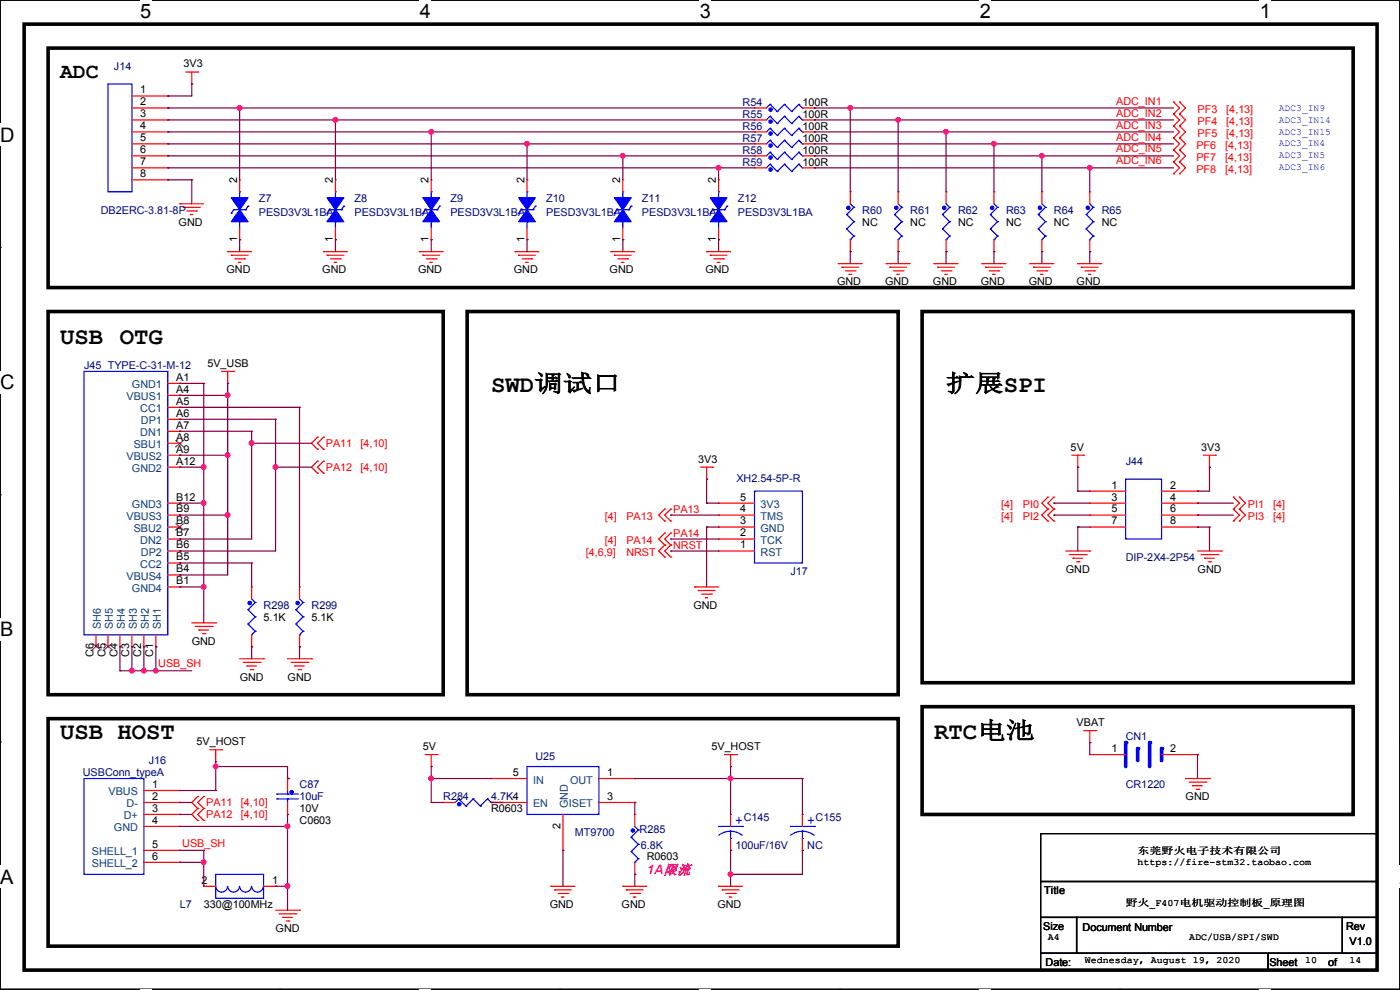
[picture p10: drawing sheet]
<svg xmlns="http://www.w3.org/2000/svg" width="297mm" height="210mm" viewBox="0 0 297 210" stroke-linecap="round" stroke-linejoin="round" font-family="sans-serif">
<path d="M0 0h297v209.8h-297z" fill="none" stroke="#000" stroke-width=".25"/>
<g fill="#fff">
<path d="M29.7 0h2.4v4.8h-2.4z"/>
<path d="M29.7 209.8h2.4v.2h-2.4z"/>
</g>
<path d="M59.4 0h.1M59.4 209.8h.1" fill="none" stroke="#000" stroke-width=".25"/>
<g fill="#fff">
<path d="M89.1 0h2.3v4.8h-2.3z"/>
<path d="M89.1 209.8h2.3v.2h-2.3z"/>
</g>
<path d="M118.8 0h.1M118.8 209.8h.1" fill="none" stroke="#000" stroke-width=".25"/>
<g fill="#fff">
<path d="M148.5 0h2.3v4.8h-2.3z"/>
<path d="M148.5 209.8h2.3v.2h-2.3z"/>
</g>
<path d="M178.2 0h.1M178.2 209.8h.1" fill="none" stroke="#000" stroke-width=".25"/>
<g fill="#fff">
<path d="M207.9 0h2.3v4.8h-2.3z"/>
<path d="M207.9 209.8h2.3v.2h-2.3z"/>
</g>
<path d="M237.6 0h.1M237.6 209.8h.1" fill="none" stroke="#000" stroke-width=".25"/>
<g fill="#fff">
<path d="M267.3 0h2.3v4.8h-2.3z"/>
<path d="M267.3 209.8h2.3v.2h-2.3z"/>
<path d="M0 26.2h3.1v4.8h-3.1z"/>
<path d="M0 78.7h3.1v4.7h-3.1z"/>
</g>
<path d="M0 52.5h.1M297 52.5h.1" fill="none" stroke="#000" stroke-width=".25"/>
<path d="M0 131.1h2.9v4.8h-2.9z" fill="#fff"/>
<path d="M0 104.9h.1M297 104.9h.1" fill="none" stroke="#000" stroke-width=".25"/>
<g fill="#fff">
<path d="M0 183.6h2.9v4.7h-2.9z"/>
<path d="M296.9 183.6h.1v4.7h-.1z"/>
</g>
<path d="M0 157.4h.1M297 157.4h.1M220.8 176.8h71.3v10.2h-71.3zM220.8 187h71.3v7.6h-71.3zM220.8 194.6h7.6v7.6h-7.6zM228.4 194.6h56.4v7.6h-56.4zM284.8 194.6h7.3v7.6h-7.3zM220.8 202.2h48.2v3.6h-48.2zM269 202.2h23.1v3.6h-23.1z" fill="none" stroke="#000" stroke-width=".25"/>
<path d="M5.1 5.1h287v200.7h-287zM10.2 10.2h276.9v50.8h-276.9zM10.2 66.1h83.8v81.3h-83.8zM99.1 66.1h91.4v81.3h-91.4zM195.6 66.1h91.5v78.7h-91.5zM10.2 152.4h180.3v48.3h-180.3zM195.6 149.9h91.5v22.9h-91.5z" fill="none" stroke="#000" stroke-width=".76"/>
<g fill="none" stroke="#f00" stroke-width=".25">
<path d="M39.4 15.3h2.6M40.7 17.8h.1M40.7 15.3v2.5M42 15.3h.1M28 28h7.6M28 25.4h7.6M28 20.4h7.6M28 22.9h7.6M28 30.5h7.6M28 33.1h7.6M28 35.6h7.6M28 38.1h7.6"/>
<path d="M35.6 20.4h.1M35.6 22.9h.1M35.6 25.4h.1M35.6 28h.1M35.6 30.5h.1M35.6 33.1h.1M35.6 35.6h.1M35.6 38.1h.1M50.8 38.1h.1M50.8 38.1v2.6M152.4 38.1h.1M152.4 38.1v2.6"/>
<path d="M160.1 28h.1M160.1 25.4h.1M160.1 33.1h.1M160.1 30.5h.1M160.1 35.6h.1M160.1 22.9h.1M160.1 28h2.5M160.1 25.4h2.5M160.1 22.9h2.5M160.1 30.5h2.5M160.1 33.1h2.5M160.1 35.6h2.5"/>
<path d="M170.2 28h2.6M170.2 25.4h2.6M170.2 22.9h2.6M170.2 30.5h2.6M170.2 33.1h2.6M170.2 35.6h2.6M172.8 28h.1M172.8 25.4h.1M172.8 33.1h.1M172.8 30.5h.1M172.8 35.6h.1M172.8 22.9h.1"/>
<path d="M249 21.6h.1M249 24.2h.1M249 26.7h.1M249 29.3h.1M249 31.8h.1M249 34.3h.1M249 36.9h.1M249 21.6l1.2 1.3-1.2 1.3M249 24.2l1.2 1.2-1.2 1.3M249 26.7l1.2 1.3-1.2 1.3M249 31.8l1.2 1.3-1.2 1.2M249 29.3l1.2 1.2-1.2 1.3"/>
<path d="M249 34.3l1.2 1.3-1.2 1.3M250.2 21.6h.1M250.2 24.2h.1M250.2 26.7h.1M250.2 29.3h.1M250.2 31.8h.1M250.2 34.3h.1M250.2 36.9h.1M250.2 21.6l1.3 1.3-1.3 1.3M250.2 24.2l1.3 1.2-1.3 1.3M250.2 26.7l1.3 1.3-1.3 1.3M250.2 31.8l1.3 1.3-1.3 1.2"/>
<path d="M250.2 29.3l1.3 1.2-1.3 1.3M250.2 34.3l1.3 1.3-1.3 1.3M38.1 43.2h.1M38.1 43.2h5.1M38.9 44h.1M38.9 44h3.6M39.7 44.7h2M40.4 45.5h.1M40.4 45.5h.5M41.7 44.7h.1M48.3 53.4h.1M48.3 53.4h5.1"/>
<path d="M49.1 54.1h.1M49.1 54.1h3.5M49.8 54.9h2.1M50.6 55.7h.1M50.6 55.7h.5M50.8 50.8h.1M50.8 48.3v2.5M51.9 54.9h.1M68.6 53.4h.1M68.6 53.4h5.1M69.4 54.1h.1M69.4 54.1h3.5"/>
<path d="M70.1 54.9h2.1M70.9 55.7h.1M70.9 55.7h.5M72.2 54.9h.1M88.9 53.4h.1M88.9 53.4h5.1M89.7 54.1h.1M89.7 54.1h3.6M90.5 54.9h2M91.2 55.7h.1M91.2 55.7h.5M92.5 54.9h.1"/>
<path d="M109.3 53.4h.1M109.3 53.4h5M110 54.1h.1M110 54.1h3.6M110.8 54.9h2M111.5 55.7h.1M111.5 55.7h.6M112.8 54.9h.1M129.6 53.4h.1M129.6 53.4h5.1M130.3 54.1h.1M130.3 54.1h3.6"/>
<path d="M131.1 54.9h2M131.9 55.7h.1M131.9 55.7h.5M133.1 54.9h.1M149.9 53.4h.1M149.9 53.4h5.1M150.7 54.1h.1M150.7 54.1h3.5M151.4 54.9h2.1M152.2 55.7h.1M152.2 55.7h.5M152.4 50.8h.1"/>
<path d="M152.4 48.3v2.5M153.5 54.9h.1M177.8 55.9h.1M177.8 55.9h5.1M178.6 56.7h.1M178.6 56.7h3.6M179.4 57.4h2M180.1 58.2h.1M180.1 58.2h.5M180.4 40.7h.1M180.4 53.4h.1M180.4 40.7v2.5"/>
<path d="M180.4 50.8v2.6M181.4 57.4h.1M188 55.9h.1M188 55.9h5.1M188.8 56.7h.1M188.8 56.7h3.5M189.5 57.4h2.1M190.3 58.2h.1M190.3 58.2h.5M190.5 40.7h.1M190.5 53.4h.1M190.5 40.7v2.5"/>
<path d="M190.5 50.8v2.6M191.6 57.4h.1M198.2 55.9h.1M198.2 55.9h5M198.9 56.7h.1M198.9 56.7h3.6M199.7 57.4h2M200.4 58.2h.1M200.4 58.2h.6M200.7 40.7h.1M200.7 53.4h.1M200.7 40.7v2.5"/>
<path d="M200.7 50.8v2.6M201.7 57.4h.1M208.3 55.9h.1M208.3 55.9h5.1M209.1 56.7h.1M209.1 56.7h3.5M209.8 57.4h2.1M210.6 58.2h.1M210.6 58.2h.5M210.9 40.7h.1M210.9 53.4h.1M210.9 40.7v2.5"/>
<path d="M210.9 50.8v2.6M211.9 57.4h.1M218.5 55.9h.1M218.5 55.9h5.1M219.2 56.7h.1M219.2 56.7h3.6M220 57.4h2M220.8 58.2h.1M220.8 58.2h.5M221 40.7h.1M221 53.4h.1M221 40.7v2.5"/>
<path d="M221 50.8v2.6M222 57.4h.1M228.6 55.9h.1M228.6 55.9h5.1M229.4 56.7h.1M229.4 56.7h3.6M230.2 57.4h2M230.9 58.2h.1M230.9 58.2h.5M232.2 57.4h.1M47 78.8h2.6M48.3 78.8v2.5"/>
<path d="M49.6 78.8h.1M35.6 99.1h2.5M35.6 96.6h2.5M35.6 81.3h2.5M35.6 83.9h2.5M35.6 86.4h2.5M35.6 88.9h2.5M35.6 91.5h2.5M35.6 94h2.5M38.1 81.3h.1M38.1 83.9h.1M38.1 86.4h.1"/>
<path d="M38.1 88.9h.1M38.1 91.5h.1M38.1 94h.1M38.1 96.6h.1M38.1 99.1h.1M48.3 81.3h.1M67.4 97.8h.1M67.4 92.8h.1M67.4 95.3h.1M67.4 97.8l-1.3 1.3 1.3 1.3M67.4 92.8l-1.3 1.2 1.3 1.3M68.6 97.8h.1"/>
<path d="M68.6 95.3h.1M68.6 92.8h.1M68.6 97.8l-1.2 1.3 1.2 1.3M68.6 92.8l-1.2 1.2 1.2 1.3M148.6 99.1h2.6M149.9 99.1v2.5M151.2 99.1h.1M227.4 96.6h2.5M228.6 99.1h.1M228.6 96.6v2.5M229.9 96.6h.1M255.3 96.6h2.6"/>
<path d="M256.6 99.1h.1M256.6 96.6v2.5M257.9 96.6h.1M35.6 116.9h2.5M35.6 106.7h2.5M35.6 109.3h2.5M35.6 111.8h2.5M35.6 114.3h2.5M35.6 119.4h2.5M38.1 106.7h.1M38.1 109.3h.1M38.1 111.8h.1"/>
<path d="M38.1 114.3h.1M38.1 116.9h.1M38.1 119.4h.1M67.4 100.4h.1M68.6 100.4h.1M141 108h.1M141 110.5h.1M141 113.1h.1M141 115.6h.1M141 118.2h.1M141 108l-1.3 1.3 1.3 1.2M141 113.1l-1.3 1.2 1.3 1.3"/>
<path d="M141 115.6l-1.3 1.3 1.3 1.3M142.3 108h.1M142.3 110.5h.1M142.3 113.1h.1M142.3 115.6h.1M142.3 118.2h.1M142.3 108l-1.3 1.3 1.3 1.2M142.3 113.1l-1.3 1.2 1.3 1.3M142.3 115.6l-1.3 1.3 1.3 1.3M149.9 101.6h.1M152.4 116.9h.1M152.4 114.3h.1"/>
<path d="M152.4 111.8h.1M152.4 109.3h.1M152.4 106.7h.1M152.4 116.9h7.7M152.4 106.7h7.7M152.4 109.3h7.7M152.4 111.8h7.7M152.4 114.3h7.7M222.3 105.5h.1M222.3 108h.1M222.3 110.5h.1M222.3 105.5l-1.3 1.2 1.3 1.3"/>
<path d="M222.3 108l-1.3 1.3 1.3 1.2M223.6 105.5h.1M223.6 108h.1M223.6 110.5h.1M223.6 105.5l-1.3 1.2 1.3 1.3M223.6 108l-1.3 1.3 1.3 1.2M226.1 116.9h5.1M226.9 117.6h3.5M227.6 118.4h.1M227.6 118.4h2.1M228.4 119.2h.5M228.9 119.2h.1"/>
<path d="M230.4 117.6h.1M231.2 116.9h.1M254 116.9h5.1M254.8 117.6h3.6M255.6 118.4h.1M255.6 118.4h2M256.3 119.2h.5M256.8 119.2h.1M258.4 117.6h.1M259.1 116.9h.1M261.7 105.5h.1M261.7 108h.1"/>
<path d="M261.7 110.5h.1M261.7 105.5l1.2 1.2-1.2 1.3M261.7 108l1.2 1.3-1.2 1.2M262.9 105.5h.1M262.9 108h.1M262.9 110.5h.1M262.9 105.5l1.3 1.2-1.3 1.3M262.9 108l1.3 1.3-1.3 1.2M20.4 137.2h.1M20.4 134.7v2.5M22.9 137.2h.1M22.9 134.7v2.5"/>
<path d="M25.4 137.2h.1M25.4 134.7v2.5M28 137.2h.1M28 134.7v2.5M30.5 137.2h.1M30.5 134.7v2.5M33.1 137.2h.1M33.1 134.7v2.5M35.6 124.5h2.5M35.6 122h2.5M38.1 122h.1M38.1 124.5h.1"/>
<path d="M40.7 132.1h5.1M41.4 132.9h3.6M42.2 133.6h.1M42.2 133.6h2M43 134.4h.5M43.5 134.4h.1M45 132.9h.1M45.8 132.1h.1M50.8 139.7h5.1M53.4 124.5h.1M53.4 137.2h.1M53.4 124.5v2.5"/>
<path d="M53.4 134.7v2.5M55.9 139.7h.1M61 139.7h5.1M63.5 124.5h.1M63.5 137.2h.1M63.5 124.5v2.5M63.5 134.7v2.5M66.1 139.7h.1M147.4 124.5h.1M147.4 124.5h5M148.1 125.3h.1M148.1 125.3h3.6"/>
<path d="M148.9 126h2M149.6 126.8h.1M149.6 126.8h.6M150.9 126h.1M44.5 159h2.5M45.8 159v2.6M47 159h.1M51.6 140.5h3.6M52.4 141.3h.1M52.4 141.3h2M53.1 142h.5M53.6 142h.1"/>
<path d="M55.2 140.5h.1M61.8 140.5h3.5M62.5 141.3h.1M62.5 141.3h2.1M63.3 142h.5M63.8 142h.1M65.3 140.5h.1M229.9 155h2.6M231.2 157.5h.1M231.2 155v2.5M232.5 155h.1M30.5 170.2h7.6"/>
<path d="M30.5 167.7h7.6M30.5 172.8h7.6M30.5 175.3h7.6M38.1 167.7h.1M38.1 170.2h.1M38.1 172.8h.1M38.1 175.3h.1M42 171.5h.1M42 174h.1M42 169h.1M42 171.5l-1.3 1.3 1.3 1.2M42 169l-1.3 1.2 1.3 1.3"/>
<path d="M43.2 174h.1M43.2 171.5h.1M43.2 169h.1M43.2 171.5l-1.2 1.3 1.2 1.2M43.2 169l-1.2 1.2 1.2 1.3M45.8 161.6h.1M61 165.1h.1M61 172.8h.1M61 165.1v2.6M61 170.2v2.6M90.2 160.1h2.6M91.5 162.6h.1"/>
<path d="M91.5 160.1v2.5M92.8 160.1h.1M94 170.2h.1M94 170.2h2.6M104.2 165.1h.1M104.2 170.2h.1M104.2 165.1h7.6M104.2 170.2h7.6M106.7 170.2h.1M119.4 172.8v7.6M127 165.1h7.7M127 170.2h7.7"/>
<path d="M134.7 170.2h.1M134.7 165.1h.1M153.7 160.1h2.6M155 162.6h.1M155 172.8h.1M155 160.1v2.5M155 172.8v2.5M155 177.8v2.6M156.3 160.1h.1M170.2 172.8h.1M170.2 172.8v2.5M170.2 177.8v2.6"/>
<path d="M251.5 165.1h5.1M252.3 165.9h3.5M253 166.7h.1M253 166.7h2.1M253.8 167.4h.5M254.3 167.4h.1M255.8 165.9h.1M256.6 165.1h.1M30.5 180.4h7.6M30.5 182.9h7.6M38.1 180.4h.1M38.1 182.9h.1"/>
<path d="M43.2 188h.1M43.2 188h2.6M55.9 188h2.6M58.5 188h.1M58.5 193.1h5M59.2 193.8h3.6M60 194.6h.1M60 194.6h2M60.7 195.4h.6M61.3 195.4h.1M62.8 193.8h.1M63.5 193.1h.1"/>
<path d="M116.9 188h.1M116.9 188h5.1M117.6 188.8h.1M117.6 188.8h3.6M118.4 189.5h2M119.2 190.3h.1M119.2 190.3h.5M119.4 180.4h.1M120.4 189.5h.1M132.1 188h.1M132.1 188h5.1M132.9 188.8h.1"/>
<path d="M132.9 188.8h3.5M133.6 189.5h2.1M134.4 190.3h.1M134.4 190.3h.5M135.7 189.5h.1M152.4 188h.1M152.4 188h5.1M153.2 188.8h.1M153.2 188.8h3.6M154 189.5h2M154.7 190.3h.1M154.7 190.3h.5"/>
<path d="M155 180.4h.1M156 189.5h.1M170.2 180.4h.1"/>
</g>
<g fill="none" stroke="#00f" stroke-width=".25">
<path d="M22.9 17.8h5.1v22.9h-5.1zM163.4 27.2h.1M163.4 24.7h.1M163.4 32.3h.1M163.4 29.8h.1M163.4 34.8h.1M163.4 22.1h.1M163.4 27.2l-.8 .8M163.4 27.2l1.5 1.5M163.4 24.7l-.8 .7M163.4 24.7l1.5 1.5M163.4 32.3l-.8 .8"/>
<path d="M163.4 32.3l1.5 1.5M163.4 29.8l-.8 .7M163.4 29.8l1.5 1.5M163.4 34.8l-.8 .8M163.4 34.8l1.5 1.6M163.4 22.1l-.8 .8M163.4 22.1l1.5 1.6M164.9 28.7h.1M164.9 26.2h.1M164.9 33.8h.1M164.9 31.3h.1M164.9 36.4h.1"/>
<path d="M164.9 23.7h.1M166.4 27.2h.1M166.4 24.7h.1M166.4 32.3h.1M166.4 29.8h.1M166.4 34.8h.1M166.4 22.1h.1M166.4 27.2l-1.5 1.5M166.4 27.2l1.5 1.5M166.4 24.7l-1.5 1.5M166.4 24.7l1.5 1.5M166.4 32.3l1.5 1.5"/>
<path d="M166.4 32.3l-1.5 1.5M166.4 29.8l-1.5 1.5M166.4 29.8l1.5 1.5M166.4 34.8l-1.5 1.6M166.4 34.8l1.5 1.6M166.4 22.1l-1.5 1.6M166.4 22.1l1.5 1.6M167.9 28.7h.1M167.9 26.2h.1M167.9 33.8h.1M167.9 31.3h.1M167.9 36.4h.1"/>
<path d="M167.9 23.7h.1M169.5 27.2h.1M169.5 24.7h.1M169.5 32.3h.1M169.5 29.8h.1M169.5 34.8h.1M169.5 22.1h.1M169.5 27.2l-1.6 1.5M169.5 27.2l.7 .8M169.5 24.7l-1.6 1.5M169.5 24.7l.7 .7M169.5 32.3l.7 .8"/>
<path d="M169.5 32.3l-1.6 1.5M169.5 29.8l-1.6 1.5M169.5 29.8l.7 .7M169.5 34.8l-1.6 1.6M169.5 34.8l.7 .8M169.5 22.1l-1.6 1.6M169.5 22.1l.7 .8M170.2 28h.1M170.2 25.4h.1M170.2 33.1h.1M170.2 30.5h.1M170.2 35.6h.1"/>
<path d="M170.2 22.9h.1M49.1 45.3h.1M50.8 40.7h.1M50.8 47h.1M50.8 40.7v1.3M50.8 47v1.3M52.1 44.5h.1M52.1 44.5h-2.5l-.5 .8M52.6 43.7h.1M52.6 43.7l-.5 .8M150.7 45.3h.1M152.4 40.7h.1"/>
<path d="M152.4 47h.1M152.4 40.7v1.3M152.4 47v1.3M153.7 44.5h.1M153.7 44.5h-2.5l-.5 .8M154.2 43.7h.1M154.2 43.7l-.5 .8M179.6 45.5h.1M179.6 48.6h.1M179.6 45.5l1.5 1.5M179.6 48.6l1.5 1.5M180.4 50.8h.1"/>
<path d="M180.4 43.2l.7 .8M181.1 44h.1M181.1 47h.1M181.1 50.1h.1M181.1 44l-1.5 1.5M181.1 47l-1.5 1.6M181.1 50.1l-.7 .7M189.8 45.5h.1M189.8 48.6h.1M189.8 45.5l1.5 1.5M189.8 48.6l1.5 1.5M190.5 50.8h.1"/>
<path d="M190.5 43.2l.8 .8M191.3 44h.1M191.3 47h.1M191.3 50.1h.1M191.3 44l-1.5 1.5M191.3 47l-1.5 1.6M191.3 50.1l-.8 .7M199.9 45.5h.1M199.9 48.6h.1M199.9 45.5l1.6 1.5M199.9 48.6l1.6 1.5M200.7 50.8h.1"/>
<path d="M200.7 43.2l.8 .8M201.5 44h.1M201.5 47h.1M201.5 50.1h.1M201.5 44l-1.6 1.5M201.5 47l-1.6 1.6M201.5 50.1l-.8 .7M210.1 45.5h.1M210.1 48.6h.1M210.1 45.5l1.5 1.5M210.1 48.6l1.5 1.5M210.9 50.8h.1"/>
<path d="M210.9 43.2l.7 .8M211.6 44h.1M211.6 47h.1M211.6 50.1h.1M211.6 44l-1.5 1.5M211.6 47l-1.5 1.6M211.6 50.1l-.7 .7M220.3 45.5h.1M220.3 48.6h.1M220.3 45.5l1.5 1.5M220.3 48.6l1.5 1.5M221 50.8h.1"/>
<path d="M221 43.2l.8 .8M221.8 44h.1M221.8 47h.1M221.8 50.1h.1M221.8 44l-1.5 1.5M221.8 47l-1.5 1.6M221.8 50.1l-.8 .7M17.8 78.8h17.8v55.9h-17.8zM160.1 104.2h10.1v15.2h-10.1zM52.6 129.3h.1M52.6 132.4h.1M52.6 129.3l1.5 1.6"/>
<path d="M52.6 132.4l1.5 1.5M53.4 134.7h.1M53.4 127l.7 .8M54.1 127.8h.1M54.1 130.9h.1M54.1 133.9h.1M54.1 133.9l-.7 .8M54.1 127.8l-1.5 1.5M54.1 130.9l-1.5 1.5M62.8 129.3h.1M62.8 132.4h.1M62.8 129.3l1.5 1.6"/>
<path d="M62.8 132.4l1.5 1.5M63.5 134.7h.1M63.5 127l.8 .8M64.3 127.8h.1M64.3 130.9h.1M64.3 133.9h.1M64.3 127.8l-1.5 1.5M64.3 130.9l-1.5 1.5M64.3 133.9l-.8 .8M17.8 165.1h12.7v20.4h-12.7zM58.7 169.5h.1M58.7 168.4h.1"/>
<path d="M58.7 169.5h4.6M58.7 168.4h4.6M61 169.5h.1M61 168.4h.1M61 167.7v.7M61 169.5v.7M97.3 169.5h.1M97.3 169.5l-.7 .7M97.3 169.5l1.5 1.5M98.8 171h.1M100.4 169.5h.1M100.4 169.5l-1.6 1.5"/>
<path d="M100.4 169.5l1.5 1.5M101.9 171h.1M103.4 169.5h.1M103.4 169.5l-1.5 1.5M103.4 169.5l.8 .7M104.2 170.2h.1M111.8 162.6h15.2v10.2h-15.2zM152.4 175.3h5.1M155 177.8h.1M155 176.3l1.5 .3 .9 .6M155 176.3l-1.1 .2-1.4 .7M155 176.3v1.5"/>
<path d="M157.5 175.3h.1M167.7 175.3h5.1M170.2 177.8h.1M170.2 176.3l1.6 .3 .9 .6M170.2 176.3l-1 .2-1.5 .7M170.2 176.3v1.5M172.8 175.3h.1M45.8 185.5h10.1v5h-10.1zM45.8 188a1.25 1.25 0 0 0 1.2 1.2 1.25 1.25 0 0 0 1.3-1.2M48.3 188a1.25 1.25 0 0 0 1.3 1.2 1.25 1.25 0 0 0 1.2-1.2M50.8 188a1.25 1.25 0 0 0 1.3 1.2 1.25 1.25 0 0 0 1.2-1.2M53.4 188a1.25 1.25 0 0 0 1.2 1.2 1.25 1.25 0 0 0 1.3-1.2"/>
</g>
<g fill="none" stroke="#804000" stroke-width=".21">
<path d="M37.2 94.8h.1M37.2 93.4l1.8 1.4M39 94.8h.1M39 93.4l-1.8 1.4M37.2 112.5h.1M37.2 111l1.8 1.5M39 112.5h.1M39 111l-1.8 1.5M19.6 137.9h.1M19.6 136.4l1.7 1.5M21 136.4l-1.4 1.5M21.3 137.9h.1"/>
<path d="M22 137.9h.1M22 136.4l1.8 1.5M23.8 137.9h.1M23.8 136.4l-1.8 1.5"/>
</g>
<g fill="#00f" stroke="#00f" stroke-width=".25">
<path d="M152.4 44.5l1.8 2.5h-3.5z" fill-rule="evenodd"/>
<path d="M150.7 42h3.5l-1.8 2.5z" fill-rule="evenodd"/>
<path d="M50.8 44.5l1.8 2.5h-3.5z" fill-rule="evenodd"/>
<path d="M49.1 42h3.5l-1.8 2.5z" fill-rule="evenodd"/>
<circle cx="163.5" cy="28.3" r=".36"/>
<circle cx="163.5" cy="25.8" r=".36"/>
<circle cx="61.9" cy="168" r=".36"/>
<circle cx="180" cy="44.1" r=".36"/>
<circle cx="163.5" cy="33.4" r=".36"/>
<circle cx="53" cy="127.9" r=".36"/>
<circle cx="190.1" cy="44.1" r=".36"/>
<circle cx="163.5" cy="30.9" r=".36"/>
<circle cx="200.3" cy="44.1" r=".36"/>
<circle cx="163.5" cy="36" r=".36"/>
<circle cx="63.1" cy="127.9" r=".36"/>
<circle cx="163.5" cy="23.3" r=".36"/>
<circle cx="210.5" cy="44.1" r=".36"/>
<circle cx="97.4" cy="170.6" r=".36"/>
<circle cx="220.6" cy="44.1" r=".36"/>
</g>
<path d="M241.3 158.8v2.5" fill="none" stroke="#00f" stroke-width=".76"/>
<circle cx="241.3" cy="158.8" r=".38" fill="#00f"/>
<path d="M238.8 157.5v5.1" fill="none" stroke="#00f" stroke-width=".76"/>
<circle cx="238.8" cy="157.5" r=".38" fill="#00f"/>
<path d="M246.4 158.8v2.5" fill="none" stroke="#00f" stroke-width=".76"/>
<circle cx="246.4" cy="158.8" r=".38" fill="#00f"/>
<path d="M243.9 157.5v5.1" fill="none" stroke="#00f" stroke-width=".76"/>
<circle cx="243.9" cy="157.5" r=".38" fill="#00f"/>
<g fill="none" stroke="#f00" stroke-width=".25">
<path d="M71.2 38.1h.1M71.2 38.1v2.6M91.5 38.1h.1M91.5 38.1v2.6M111.8 38.1h.1M111.8 38.1v2.6M132.1 38.1h.1M132.1 38.1v2.6M71.2 50.8h.1M71.2 48.3v2.5M91.5 50.8h.1M91.5 48.3v2.5"/>
<path d="M111.8 50.8h.1M111.8 48.3v2.5M132.1 50.8h.1M132.1 48.3v2.5M231.2 40.7h.1M231.2 53.4h.1M231.2 40.7v2.5M231.2 50.8v2.6M231.2 104.2h.1M231.2 106.7h.1M231.2 109.3h.1M231.2 111.8h.1"/>
<path d="M231.2 104.2h7.6M231.2 106.7h7.6M231.2 109.3h7.6M231.2 111.8h7.6M246.4 104.2h7.6M246.4 106.7h7.6M246.4 109.3h7.6M246.4 111.8h7.6M254 104.2h.1M254 106.7h.1M254 109.3h.1M254 111.8h.1"/>
<path d="M134.7 172.8h.1M134.7 172.8v2.5M231.2 160.1h.1M231.2 160.1h7.6M246.4 160.1h7.6M254 160.1h.1M134.7 185.5h.1M134.7 182.9v2.6"/>
</g>
<g fill="none" stroke="#00f" stroke-width=".25">
<path d="M69.4 45.3h.1M71.2 40.7h.1M71.2 47h.1M71.2 40.7v1.3M71.2 47v1.3M72.4 44.5h.1M72.4 44.5h-2.5l-.5 .8M72.9 43.7h.1M72.9 43.7l-.5 .8M89.7 45.3h.1M91.5 40.7h.1M91.5 47h.1"/>
<path d="M91.5 40.7v1.3M91.5 47v1.3M92.8 44.5h.1M92.8 44.5h-2.6l-.5 .8M93.3 43.7h.1M93.3 43.7l-.5 .8M110 45.3h.1M111.8 40.7h.1M111.8 47h.1M111.8 40.7v1.3M111.8 47v1.3M113.1 44.5h.1"/>
<path d="M113.1 44.5h-2.6l-.5 .8M113.6 43.7h.1M113.6 43.7l-.5 .8M130.3 45.3h.1M132.1 40.7h.1M132.1 47h.1M132.1 40.7v1.3M132.1 47v1.3M133.4 44.5h.1M133.4 44.5h-2.5l-.6 .8M133.9 43.7h.1M133.9 43.7l-.5 .8"/>
<path d="M230.4 45.5h.1M230.4 48.6h.1M230.4 45.5l1.5 1.5M230.4 48.6l1.5 1.5M231.2 50.8h.1M231.2 43.2l.7 .8M231.9 44h.1M231.9 47h.1M231.9 50.1h.1M231.9 44l-1.5 1.5M231.9 47l-1.5 1.6M231.9 50.1l-.7 .7"/>
<path d="M238.8 101.6h7.6v12.7h-7.6zM133.9 177.6h.1M133.9 177.6l1.5 1.5M134.7 175.3l.7 .8M135.4 176.1h.1M135.4 179.1h.1M135.4 176.1l-1.5 1.5M135.4 179.1l-1.5 1.5M133.9 180.6h.1M133.9 180.6l1.5 1.6M134.7 182.9h.1M135.4 182.2h.1"/>
<path d="M135.4 182.2l-.7 .7"/>
</g>
<g fill="#00f" stroke="#00f" stroke-width=".25">
<path d="M71.2 44.5l1.7 2.5h-3.5z" fill-rule="evenodd"/>
<path d="M69.4 42h3.5l-1.7 2.5z" fill-rule="evenodd"/>
<path d="M91.5 44.5l1.8 2.5h-3.6z" fill-rule="evenodd"/>
<path d="M89.7 42h3.6l-1.8 2.5z" fill-rule="evenodd"/>
<path d="M111.8 44.5l1.8 2.5h-3.6z" fill-rule="evenodd"/>
<path d="M110 42h3.6l-1.8 2.5z" fill-rule="evenodd"/>
<path d="M132.1 44.5l1.8 2.5h-3.6z" fill-rule="evenodd"/>
<path d="M130.3 42h3.6l-1.8 2.5z" fill-rule="evenodd"/>
<circle cx="230.8" cy="44.1" r=".36"/>
<circle cx="134.3" cy="176.2" r=".36"/>
</g>
<g fill="none" stroke="#800040" stroke-width=".25">
<path d="M40.7 17.8h.1M40.7 17.8v2.6h-5.1M35.6 20.4h.1M35.6 22.9h.1M35.6 25.4h.1M35.6 28h.1M35.6 30.5h.1M35.6 33.1h.1M35.6 35.6h.1M35.6 38.1h.1M35.6 22.9h124.5M35.6 25.4h124.5"/>
<path d="M35.6 28h124.5M35.6 30.5h124.5M35.6 33.1h124.5M35.6 35.6h124.5M35.6 38.1h5.1M40.7 38.1h.1M40.7 38.1v5.1M50.8 22.9h.1M50.8 22.9v15.2M71.2 25.4h.1M71.2 25.4v12.7M91.5 28h.1"/>
<path d="M91.5 28v10.1M111.8 30.5h.1M111.8 30.5v7.6M132.1 33.1h.1M132.1 33.1v5M152.4 35.6h.1M152.4 35.6v2.5M172.8 22.9h.1M172.8 25.4h.1M172.8 28h.1M172.8 30.5h.1M172.8 33.1h.1"/>
<path d="M172.8 35.6h.1M172.8 22.9h76.2M172.8 25.4h76.2M172.8 28h76.2M172.8 30.5h76.2M172.8 33.1h76.2M172.8 35.6h76.2M180.4 22.9h.1M180.4 22.9v17.8M190.5 25.4h.1M190.5 25.4v15.3M200.7 28h.1"/>
<path d="M200.7 28v12.7M210.9 30.5h.1M210.9 30.5v10.2M221 33.1h.1M221 33.1v7.6M231.2 35.6h.1M231.2 35.6v5.1M50.8 50.8h.1M50.8 50.8v2.6M71.2 50.8h.1M71.2 50.8v2.6M91.5 50.8h.1"/>
<path d="M91.5 50.8v2.6M111.8 50.8h.1M111.8 50.8v2.6M132.1 50.8h.1M132.1 50.8v2.6M152.4 50.8h.1M152.4 50.8v2.6M180.4 53.4h.1M180.4 53.4v2.5M190.5 53.4h.1M190.5 53.4v2.5M200.7 53.4h.1"/>
<path d="M200.7 53.4v2.5M210.9 53.4h.1M210.9 53.4v2.5M221 53.4h.1M221 53.4v2.5M231.2 53.4h.1M231.2 53.4v2.5M38.1 83.9h.1M38.1 81.3h.1M38.1 99.1h.1M38.1 86.4h.1M38.1 96.6h.1"/>
<path d="M38.1 88.9h.1M38.1 91.5h.1M38.1 83.9h10.2M38.1 99.1h5.1M38.1 81.3h5.1M38.1 86.4h25.4M38.1 96.6h10.2M38.1 88.9h20.4M38.1 91.5h15.3M43.2 81.3h.1M43.2 99.1h.1M43.2 81.3v50.8"/>
<path d="M48.3 81.3h.1M48.3 83.9h.1M48.3 96.6h.1M48.3 81.3v40.7h-10.2M53.4 94h.1M53.4 91.5h.1M53.4 91.5v22.8h-15.3M53.4 94h12.7M58.5 99.1h.1M58.5 88.9h.1M58.5 88.9v28h-20.4M58.5 99.1h7.6"/>
<path d="M63.5 86.4h.1M63.5 86.4v38.1M228.6 99.1h.1M228.6 99.1v5.1M256.6 99.1h.1M256.6 99.1v5.1h-2.6M38.1 106.7h.1M38.1 119.4h.1M38.1 109.3h.1M38.1 116.9h.1M38.1 114.3h.1M38.1 109.3h10.2"/>
<path d="M38.1 106.7h5.1M38.1 119.4h15.3M43.2 106.7h.1M48.3 109.3h.1M53.4 119.4h.1M53.4 119.4v5.1M142.3 116.9h.1M142.3 114.3h.1M142.3 109.3h.1M142.3 116.9h10.1M142.3 114.3h10.1M142.3 109.3h10.1"/>
<path d="M149.9 106.7h.1M149.9 101.6h.1M149.9 111.8h.1M149.9 106.7h2.5M149.9 101.6v5.1M149.9 111.8v12.7M149.9 111.8h2.5M223.6 106.7h.1M223.6 109.3h.1M223.6 109.3h7.6M223.6 106.7h7.6M228.6 111.8h.1"/>
<path d="M228.6 104.2h.1M228.6 111.8h2.6M228.6 111.8v5.1M228.6 104.2h2.6M254 106.7h.1M254 109.3h.1M254 111.8h.1M254 104.2h.1M254 109.3h7.7M254 106.7h7.7M254 111.8h2.6M256.6 111.8h.1"/>
<path d="M256.6 111.8v5.1M25.4 137.2h.1M25.4 137.2v5.1M28 137.2h.1M28 137.2v5.1M30.5 137.2h.1M30.5 137.2v5.1M33.1 137.2h.1M33.1 137.2v5.1M38.1 124.5h.1M38.1 122h.1M38.1 124.5h5.1"/>
<path d="M43.2 124.5h.1M53.4 137.2h.1M53.4 137.2v2.5M63.5 137.2h.1M63.5 137.2v2.5M25.4 142.3h.1M25.4 142.3h15.3M28 142.3h.1M30.5 142.3h.1M33.1 142.3h.1M231.2 157.5h.1M231.2 157.5v2.6"/>
<path d="M38.1 175.3h.1M38.1 170.2h.1M38.1 172.8h.1M38.1 175.3h22.9M38.1 167.7h7.7M38.1 170.2h2.6M38.1 172.8h2.6M45.8 167.7h.1M45.8 162.6h.1M45.8 162.6h15.2v2.5M45.8 161.6v6.1M61 175.3h.1"/>
<path d="M61 172.8h.1M61 165.1h.1M61 172.8v20.3M61 165.1h.3M61.3 165.1h.1M91.5 170.2h.1M91.5 165.1h.1M91.5 162.6h.1M91.5 170.2h2.5M91.5 162.6v7.6M91.5 165.1h12.7M104.2 170.2h.1"/>
<path d="M104.2 170.2h2.5M134.7 170.2h.1M134.7 165.1h.1M134.7 165.1h35.5M134.7 170.2v2.6M155 162.6h.1M155 165.1h.1M155 162.6v10.2M170.2 165.1h.1M170.2 165.1v7.7M254 160.1h.1M254 160.1v5"/>
<path d="M38.1 180.4h.1M38.1 182.9h.1M38.1 180.4h5.1M38.1 182.9h5.1M43.2 180.4h.1M43.2 182.9h.1M43.2 180.4v7.6M58.5 188h.1M58.5 188h2.5M61 188h.1M119.4 180.4h.1M119.4 180.4v7.6"/>
<path d="M134.7 185.5h.1M134.7 185.5v2.5M155 180.4h.1M155 185.5h.1M155 180.4v7.6M170.2 180.4h.1M170.2 180.4v5.1h-15.2"/>
</g>
<g fill="#f0f" stroke="#f0f" stroke-width=".25">
<circle cx="61" cy="188" r=".49"/>
<circle cx="61" cy="175.3" r=".49"/>
<circle cx="43.2" cy="182.9" r=".49"/>
<circle cx="152.4" cy="35.6" r=".49"/>
<circle cx="50.8" cy="22.9" r=".49"/>
<circle cx="71.1" cy="25.4" r=".49"/>
<circle cx="91.5" cy="28" r=".49"/>
<circle cx="111.8" cy="30.5" r=".49"/>
<circle cx="132.1" cy="33" r=".49"/>
<circle cx="231.2" cy="35.6" r=".49"/>
<circle cx="180.4" cy="22.9" r=".49"/>
<circle cx="190.5" cy="25.4" r=".49"/>
<circle cx="200.7" cy="28" r=".49"/>
<circle cx="210.8" cy="30.5" r=".49"/>
<circle cx="221" cy="33" r=".49"/>
<circle cx="155" cy="165.1" r=".49"/>
<circle cx="155" cy="185.4" r=".49"/>
<circle cx="91.5" cy="165.1" r=".49"/>
<circle cx="45.7" cy="162.6" r=".49"/>
<circle cx="28" cy="142.3" r=".49"/>
<circle cx="48.3" cy="83.8" r=".49"/>
<circle cx="43.2" cy="124.5" r=".49"/>
<circle cx="33" cy="142.3" r=".49"/>
<circle cx="30.5" cy="142.3" r=".49"/>
<circle cx="43.2" cy="106.7" r=".49"/>
<circle cx="43.2" cy="99.1" r=".49"/>
<circle cx="48.3" cy="109.2" r=".49"/>
<circle cx="48.3" cy="96.5" r=".49"/>
<circle cx="53.4" cy="94" r=".49"/>
<circle cx="58.4" cy="99.1" r=".49"/>
</g>
<g font-size="5.1">
<text x="12.7" y="72.9">USB</text>
<text x="25.4" y="72.9">OTG</text>
<text x="104.2" y="83.1">SWD调试口</text>
<text x="200.7" y="83.1">扩展SPI</text>
<text x="12.7" y="156.7">USB HOST</text>
<text x="198.2" y="156.7">RTC电池</text>
</g>
<text font-size="4.6" x="12.7" y="16.6">ADC</text>
<g font-size="4.2">
<text x="29.7" y="3.9">5</text>
<text x="89.1" y="3.9">4</text>
<text x="148.5" y="3.9">3</text>
<text x="207.9" y="3.9">2</text>
<text x="267.2" y="3.9">1</text>
<text x="0" y="30.1">D</text>
<text x="0" y="82.5">C</text>
<text x="0" y="135">B</text>
<text x="0" y="187.4">A</text>
<text x="297" y="187.4">A</text>
</g>
<g font-size="2.8" fill="#00f">
<text x="156" y="175">+</text>
<text x="171.2" y="175">+</text>
</g>
<text font-size="2.8" fill="#f0f" x="137.2" y="185.5">1A限流</text>
<g font-size="2.3" fill="#000080">
<text x="24.2" y="14.8">J14</text>
<text x="157.5" y="22.4">R54</text>
<text x="157.5" y="27.5">R56</text>
<text x="157.5" y="25">R55</text>
<text x="157.5" y="32.6">R58</text>
<text x="157.5" y="30.1">R57</text>
<text x="157.5" y="35.1">R59</text>
<text x="21.4" y="45.3">DB2ERC-3.81-8P</text>
<text x="54.9" y="42.8">Z7</text>
<text x="54.9" y="45.8">PESD3V3L1BA</text>
<text x="75.2" y="42.8">Z8</text>
<text x="75.2" y="45.8">PESD3V3L1BA</text>
<text x="95.6" y="42.8">Z9</text>
<text x="95.6" y="45.8">PESD3V3L1BA</text>
<text x="115.9" y="42.8">Z10</text>
<text x="115.9" y="45.8">PESD3V3L1BA</text>
<text x="136.2" y="42.8">Z11</text>
<text x="136.2" y="45.8">PESD3V3L1BA</text>
<text x="156.5" y="42.8">Z12</text>
<text x="156.5" y="45.8">PESD3V3L1BA</text>
<text x="182.9" y="45.3">R60</text>
<text x="193.1" y="45.3">R61</text>
<text x="203.3" y="45.3">R62</text>
<text x="213.4" y="45.3">R63</text>
<text x="223.6" y="45.3">R64</text>
<text x="233.7" y="45.3">R65</text>
<text x="17.8" y="78.3">J45 TYPE-C-31-M-12</text>
<text x="238.8" y="98.6">J44</text>
<text x="156.3" y="102.2">XH2.54-5P-R</text>
<text x="238.8" y="119">DIP-2X4-2P54</text>
<text x="167.7" y="122">J17</text>
<text x="55.9" y="129.1">R298</text>
<text x="66.1" y="129.1">R299</text>
<text x="113.6" y="161.1">U25</text>
<text x="238.8" y="157.1">CN1</text>
<text x="17.6" y="164.7">USBConn_typeA</text>
<text x="31.5" y="162.1">J16</text>
<text x="63.5" y="167.2">C87</text>
<text x="238.8" y="167.2">CR1220</text>
<text x="63.5" y="169.8">10uF</text>
<text x="94" y="169.8">R284</text>
<text x="104.2" y="169.8">4.7K4</text>
<text x="122" y="177.4">MT9700</text>
<text x="135.7" y="176.6">R285</text>
<text x="157.8" y="174.1">C145</text>
<text x="173" y="174.1">C155</text>
<text x="135.9" y="180.2">6.8K</text>
<text x="156" y="180.2">100uF/16V</text>
<text x="171.2" y="180.2">NC</text>
<text x="38.1" y="192.6">L7</text>
</g>
<g font-size="2.3">
<text x="38.9" y="14.3">3V3</text>
<text x="29.8" y="19.8">1</text>
<text x="29.8" y="22.4">2</text>
<text x="170.2" y="22.4">100R</text>
<text x="29.8" y="24.9">3</text>
<text x="29.8" y="27.4">4</text>
<text x="29.8" y="30">5</text>
<text x="170.2" y="27.5">100R</text>
<text x="170.2" y="25">100R</text>
<text x="29.8" y="32.5">6</text>
<text x="29.8" y="35.1">7</text>
<text x="170.2" y="32.6">100R</text>
<text x="170.2" y="30.1">100R</text>
<text x="170.2" y="35.1">100R</text>
<text x="29.8" y="37.6">8</text>
<text x="50.3" y="38.9" transform="rotate(-90 50.3 38.9)">2</text>
<text x="70.6" y="38.9" transform="rotate(-90 70.6 38.9)">2</text>
<text x="90.9" y="38.9" transform="rotate(-90 90.9 38.9)">2</text>
<text x="111.3" y="38.9" transform="rotate(-90 111.3 38.9)">2</text>
<text x="131.6" y="38.9" transform="rotate(-90 131.6 38.9)">2</text>
<text x="151.9" y="38.9" transform="rotate(-90 151.9 38.9)">2</text>
<text x="37.9" y="47.8">GND</text>
<text x="182.9" y="47.8">NC</text>
<text x="193.1" y="47.8">NC</text>
<text x="203.3" y="47.8">NC</text>
<text x="213.4" y="47.8">NC</text>
<text x="223.6" y="47.8">NC</text>
<text x="233.7" y="47.8">NC</text>
<text x="50.3" y="51.3" transform="rotate(-90 50.3 51.3)">1</text>
<text x="70.6" y="51.3" transform="rotate(-90 70.6 51.3)">1</text>
<text x="90.9" y="51.3" transform="rotate(-90 90.9 51.3)">1</text>
<text x="111.3" y="51.3" transform="rotate(-90 111.3 51.3)">1</text>
<text x="131.6" y="51.3" transform="rotate(-90 131.6 51.3)">1</text>
<text x="151.9" y="51.3" transform="rotate(-90 151.9 51.3)">1</text>
<text x="48.1" y="58">GND</text>
<text x="68.4" y="58">GND</text>
<text x="88.7" y="58">GND</text>
<text x="109" y="58">GND</text>
<text x="129.3" y="58">GND</text>
<text x="149.7" y="58">GND</text>
<text x="177.6" y="60.5">GND</text>
<text x="187.8" y="60.5">GND</text>
<text x="197.9" y="60.5">GND</text>
<text x="208.1" y="60.5">GND</text>
<text x="218.2" y="60.5">GND</text>
<text x="228.4" y="60.5">GND</text>
<text x="44" y="77.8">5V_USB</text>
<text x="37.4" y="80.8">A1</text>
<text x="37.4" y="83.3">A4</text>
<text x="37.4" y="85.9">A5</text>
<text x="37.4" y="88.4">A6</text>
<text x="37.4" y="90.9">A7</text>
<text x="37.4" y="93.5">A8</text>
<text x="227.1" y="95.6">5V</text>
<text x="254.8" y="95.6">3V3</text>
<text x="37.4" y="96">A9</text>
<text x="37.4" y="98.6">A12</text>
<text x="148.1" y="98.1">3V3</text>
<text x="37.4" y="106.2">B12</text>
<text x="157" y="106.2">5</text>
<text x="235.8" y="103.6">1</text>
<text x="235.8" y="106.2">3</text>
<text x="248.2" y="103.6">2</text>
<text x="248.2" y="106.2">4</text>
<text x="37.4" y="108.7">B9</text>
<text x="37.4" y="111.3">B8</text>
<text x="37.4" y="113.8">B7</text>
<text x="157" y="113.8">2</text>
<text x="157" y="111.3">3</text>
<text x="157" y="108.7">4</text>
<text x="235.8" y="108.7">5</text>
<text x="235.8" y="111.3">7</text>
<text x="248.2" y="108.7">6</text>
<text x="248.2" y="111.3">8</text>
<text x="37.4" y="116.3">B6</text>
<text x="37.4" y="118.9">B5</text>
<text x="157" y="116.3">1</text>
<text x="37.4" y="121.4">B4</text>
<text x="37.4" y="124">B1</text>
<text x="226.1" y="121.5">GND</text>
<text x="254.1" y="121.5">GND</text>
<text x="55.9" y="131.7">5.1K</text>
<text x="66.1" y="131.7">5.1K</text>
<text x="147.1" y="129.1">GND</text>
<text x="40.7" y="136.7">GND</text>
<text x="19.8" y="139.4" transform="rotate(-90 19.8 139.4)">C6</text>
<text x="22.4" y="139.4" transform="rotate(-90 22.4 139.4)">C5</text>
<text x="24.9" y="139.4" transform="rotate(-90 24.9 139.4)">C4</text>
<text x="27.4" y="139.4" transform="rotate(-90 27.4 139.4)">C3</text>
<text x="30" y="139.4" transform="rotate(-90 30 139.4)">C2</text>
<text x="32.5" y="139.4" transform="rotate(-90 32.5 139.4)">C1</text>
<text x="50.8" y="144.4">GND</text>
<text x="61" y="144.4">GND</text>
<text x="228.4" y="154">VBAT</text>
<text x="41.7" y="158.1">5V_HOST</text>
<text x="89.7" y="159.1">5V</text>
<text x="150.9" y="159.1">5V_HOST</text>
<text x="235.8" y="159.5">1</text>
<text x="248.2" y="159.5">2</text>
<text x="32.3" y="167.1">1</text>
<text x="108.8" y="164.6">5</text>
<text x="128.8" y="164.6">1</text>
<text x="32.3" y="169.7">2</text>
<text x="32.3" y="172.2">3</text>
<text x="63.5" y="172.3">10V</text>
<text x="104.2" y="172.3">R0603</text>
<text x="128.8" y="169.7">3</text>
<text x="251.5" y="169.8">GND</text>
<text x="32.3" y="174.8">4</text>
<text x="32.3" y="179.8">5</text>
<text x="63.5" y="174.8">C0603</text>
<text x="118.9" y="175.8" transform="rotate(-90 118.9 175.8)">2</text>
<text x="32.3" y="182.4">6</text>
<text x="137.2" y="182.5">R0603</text>
<text x="42.7" y="187.5">2</text>
<text x="57.7" y="187.5">1</text>
<text x="221.5" y="189.6">Title</text>
<text x="43.2" y="192.6">330@100MHz</text>
<text x="58.5" y="197.7">GND</text>
<text x="116.6" y="192.6">GND</text>
<text x="131.9" y="192.6">GND</text>
<text x="152.2" y="192.6">GND</text>
<text x="221.3" y="197.2">Size</text>
<text x="229.7" y="197.4">Document Number</text>
<text x="285.6" y="197.2">Rev</text>
<text x="286.3" y="200.5">V1.0</text>
<text x="221.8" y="204.8">Date:</text>
<text x="269.3" y="204.8">Sheet</text>
<text x="281.7" y="204.8">of</text>
</g>
<g font-size="2.3" fill="#f00">
<text x="236.8" y="22.2">ADC_IN1</text>
<text x="254.1" y="24">PF3</text>
<text x="260.2" y="24">[4,13]</text>
<text x="236.8" y="24.7">ADC_IN2</text>
<text x="236.8" y="27.3">ADC_IN3</text>
<text x="236.8" y="29.8">ADC_IN4</text>
<text x="254.1" y="26.5">PF4</text>
<text x="254.1" y="29">PF5</text>
<text x="260.2" y="26.5">[4,13]</text>
<text x="260.2" y="29">[4,13]</text>
<text x="236.8" y="32.3">ADC_IN5</text>
<text x="236.8" y="34.9">ADC_IN6</text>
<text x="253.8" y="34.1">PF7</text>
<text x="253.8" y="31.6">PF6</text>
<text x="259.9" y="34.1">[4,13]</text>
<text x="259.9" y="31.6">[4,13]</text>
<text x="253.8" y="36.7">PF8</text>
<text x="259.9" y="36.7">[4,13]</text>
<text x="69.1" y="94.8">PA11</text>
<text x="76.5" y="94.8">[4,10]</text>
<text x="69.1" y="99.9">PA12</text>
<text x="76.5" y="99.9">[4,10]</text>
<text x="212.4" y="107.8">[4]</text>
<text x="217" y="107.8">PI0</text>
<text x="264.7" y="107.8">PI1</text>
<text x="270.1" y="107.8">[4]</text>
<text x="128.3" y="110.3">[4]</text>
<text x="132.9" y="110.3">PA13</text>
<text x="142.8" y="113.8">PA14</text>
<text x="142.8" y="108.8">PA13</text>
<text x="212.4" y="110.3">[4]</text>
<text x="217" y="110.3">PI2</text>
<text x="264.7" y="110.3">PI3</text>
<text x="270.1" y="110.3">[4]</text>
<text x="124.3" y="117.9">[4,6,9]</text>
<text x="128.3" y="115.4">[4]</text>
<text x="132.9" y="115.4">PA14</text>
<text x="132.9" y="117.9">NRST</text>
<text x="142.8" y="116.4">NRST</text>
<text x="33.6" y="141.6">USB_SH</text>
<text x="43.7" y="173.6">PA12</text>
<text x="43.7" y="171">PA11</text>
<text x="51.1" y="173.6">[4,10]</text>
<text x="51.1" y="171">[4,10]</text>
<text x="38.7" y="179.7">USB_SH</text>
</g>
<g font-size="2.3" fill="#004080">
<text x="28" y="82.4">GND1</text>
<text x="26.8" y="84.9">VBUS1</text>
<text x="29.8" y="87.5">CC1</text>
<text x="28.4" y="95.1">SBU1</text>
<text x="29.8" y="92.5">DN1</text>
<text x="29.9" y="90">DP1</text>
<text x="26.8" y="97.6">VBUS2</text>
<text x="28" y="100.2">GND2</text>
<text x="28" y="107.8">GND3</text>
<text x="161.3" y="107.8">3V3</text>
<text x="26.8" y="110.3">VBUS3</text>
<text x="28.4" y="112.9">SBU2</text>
<text x="161.3" y="112.9">GND</text>
<text x="161.3" y="110.3">TMS</text>
<text x="29.8" y="115.4">DN2</text>
<text x="29.9" y="117.9">DP2</text>
<text x="161.3" y="117.9">RST</text>
<text x="161.3" y="115.4">TCK</text>
<text x="26.8" y="123">VBUS4</text>
<text x="28" y="125.6">GND4</text>
<text x="29.8" y="120.5">CC2</text>
<text x="21.4" y="133.4" transform="rotate(-90 21.4 133.4)">SH6</text>
<text x="24" y="133.4" transform="rotate(-90 24 133.4)">SH5</text>
<text x="26.5" y="133.4" transform="rotate(-90 26.5 133.4)">SH4</text>
<text x="29" y="133.4" transform="rotate(-90 29 133.4)">SH3</text>
<text x="31.6" y="133.4" transform="rotate(-90 31.6 133.4)">SH2</text>
<text x="34.1" y="133.4" transform="rotate(-90 34.1 133.4)">SH1</text>
<text x="113.1" y="166.2">IN</text>
<text x="121" y="166.2">OUT</text>
<text x="23" y="168.7">VBUS</text>
<text x="26.2" y="173.8">D+</text>
<text x="26.8" y="171.3">D-</text>
<text x="113.1" y="171.3">EN</text>
<text x="120.5" y="171.5" transform="rotate(-90 120.5 171.5)">GND</text>
<text x="120.7" y="171.3">ISET</text>
<text x="24.2" y="176.4">GND</text>
<text x="19.5" y="181.4">SHELL_1</text>
<text x="19.5" y="184">SHELL_2</text>
</g>
<g font-size="2" fill="#00f">
<text x="271.3" y="23.5">ADC3_IN9</text>
<text x="271.3" y="26">ADC3_IN14</text>
<text x="271.3" y="28.5">ADC3_IN15</text>
<text x="271.3" y="31.1">ADC3_IN4</text>
<text x="271.3" y="33.6">ADC3_IN5</text>
<text x="271.3" y="36.2">ADC3_IN6</text>
</g>
<g font-size="2">
<text x="241.3" y="183.5">https://fire-stm32.taobao.com</text>
<text x="241.3" y="181.2">东莞野火电子技术有限公司</text>
<text x="238.8" y="192.1">野火_F407电机驱动控制板_原理图</text>
<text x="222.3" y="199.5">A4</text>
<text x="252.3" y="199.5">ADC/USB/SPI/SWD</text>
<text x="230.2" y="204.3">Wednesday, August 19, 2020</text>
<text x="276.9" y="204.3">10</text>
<text x="286.3" y="204.3">14</text>
</g>
</svg>
